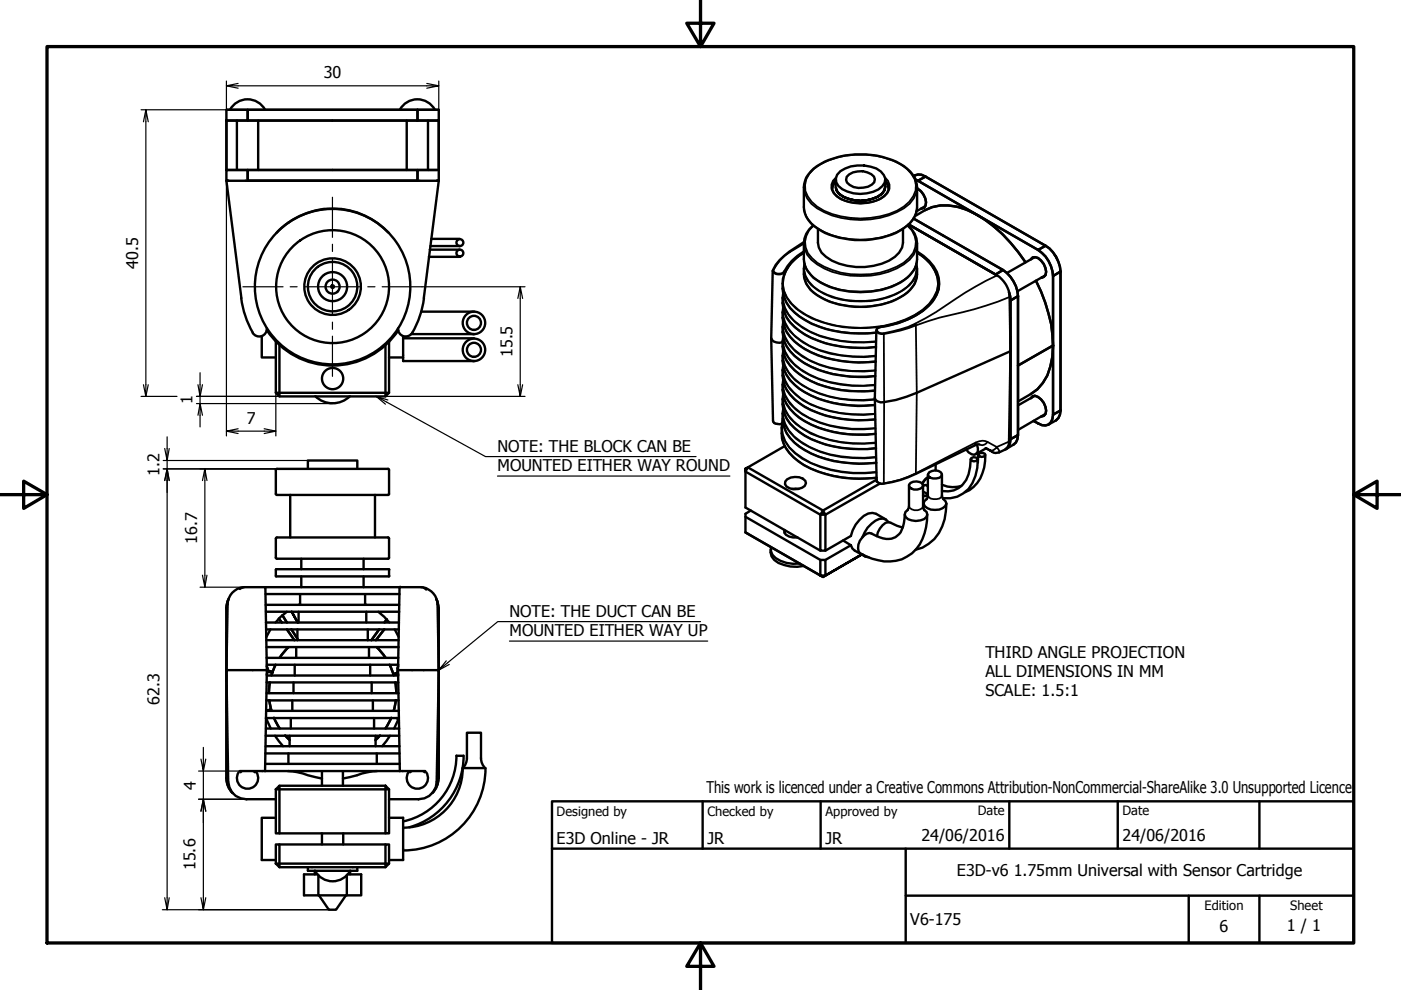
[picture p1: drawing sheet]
<svg xmlns="http://www.w3.org/2000/svg" width="297mm" height="210mm" viewBox="0 0 297 210" stroke-linecap="round" stroke-linejoin="round" font-family="sans-serif">
<!-- layer: Visible (ISO) -->
<g fill="none" stroke="#000" stroke-width=".51">
<path d="M48 23.3h45M48 25.6h45v10.4M48 25.6v10.4h45M48 23.3h4.5v2.3h-4.5zM48.5 38.3h-.5v-2.3h4.5v2.3M48.8 23.3a4.2 4.2 0 0 1 7.4 0M50.2 25.6v10.4M52.5 23.3h36v2.3h-36zM52.5 36h36v2.3h-36zM54.7 25.6v10.4M84.8 23.3a4.2 4.2 0 0 1 7.4 0M86.2 25.6v10.4"/>
<path d="M88.5 23.3h4.5v2.3h-4.5zM90.7 25.6v10.4M93 36h-4.5v2.3M93 36v2.3h-.4M170.4 39.7v4.2M177.2 38.5l-.5 .7-.2 .7M177.2 39.5a3.1 3.1 0 0 0 2.6 2.6 7.7 7.7 0 0 0 7.2-1l.5-.7 .2-.9a3.1 3.1 0 0 1-2.7 2.6 7.7 7.7 0 0 1-7.1-1l-.5-.7zM177.2 38.1v1.4M178.2 36.3a7.9 7.9 0 0 1 8.6 .1 1.94 1.94 0 0 1 .3 3.1 7.3 7.3 0 0 1-9.4-.1 2.06 2.06 0 0 1 .5-3.1zM179.5 37.5a4.2 4.2 0 0 1 5.8-.1l.2 .6a2.27 2.27 0 0 1-2.4 1.8 3.6 3.6 0 0 1-3.5-1.1l-.2-.6zM187.7 38.5l.5 .7 .2 .7M187.7 38.1v1.4"/>
<path d="M193.7 37.4a1.98 1.98 0 0 1 2.5 0M194.1 38.1l.5 .2M194.4 40a3.4 3.4 0 0 1 1.8 3.7l-.3 .4-.6 .1 .6-.2a2.25 2.25 0 0 0-.2-2.9l-.6-.7zM194.4 39.7v4.2M194.6 38.3l1.6-.9 25.5 14.7-1.6 .9zM194.6 38.3l12.8 7.4M196.2 37.4l25.5 14.7M196.2 37.4l-1.6 .9M58.6 49.4a16.4 16.4 0 0 1 23.8 0M90.9 54.5h6.6M91.1 52.9h6.4M91.2 52.2h6.3"/>
<path d="M91.4 50.6h6.1M170.4 51.6v3.4M170.4 57v1.1M173.4 48.5v3a4.5 4.5 0 0 0 3 3.8 13.5 13.5 0 0 0 13.3-.8l.9-.9 .7-1.1 .2-1v-3M193.7 46.3l19 10.9-1.6 1-18.4-10.6 18.4 10.6 1.6-1zM194.4 51.6v3.4M194.4 57v1.1M196.2 44.5a10.8 10.8 0 0 1 10.4 .7 29.9 29.9 0 0 1 10.8 10.4 31 31 0 0 0-10-9.9M196.2 44.5a9.2 9.2 0 0 1 7.1-.6l2 .7 2.1 1.1M196.2 44.5l-2.2 1.3M196.2 43.7l-1.9 1.1M207.4 45.7l12.7 7.3"/>
<path d="M212.7 57.2a7.4 7.4 0 0 1 3.1 5.6M218.6 55l.3-.4 .6-.1a3.3 3.3 0 0 1 2.2 3.8l-.4 .4-.5 .2 .5-.2 .4-.4a3.2 3.2 0 0 0-2.2-3.8l-.6 .1zM219.4 54.5l-5.9 3.4M219.6 59.5a31.9 31.9 0 0 1 3.7 13.8M220.1 53a7.1 7.1 0 0 1 3.2 5.5M221.6 58.4l-5.9 3.4M221.7 52.1a7.1 7.1 0 0 1 3.2 5.5M221.7 52.1l-1.6 .9M223.3 58.5l1.6-.9v29.4l-1.6 .9zM223.3 58.5v29.4M223.6 54l.6 1M224.9 57.6v29.4"/>
<path d="M224.9 57.6l-1.6 .9M51.1 63.2a19.5 19.5 0 0 0 2.5 7.3M51.2 63.2l-3.2-24.9h45l-3.1 24.9M55.5 71.3v4.5h3M56.6 70a16.7 16.7 0 0 0 27.9 0M56.6 69.6a1.62 1.62 0 0 1-1.2 1.7 1.62 1.62 0 0 1-1.8-.8M58.5 72.4v10.9l.7 .7v-.7h-.7M59.2 73.2v10.1h22.5M81.7 73.2v10.1M82.5 72.4v10.9M82.5 75.8h3M85.5 71.3v5.3h15"/>
<path d="M85.5 71.7h15M87.2 70.8h13.3M89.3 66.1h11.2M89.9 63.2a18 18 0 0 1-2.8 7.7 1.62 1.62 0 0 1-1.8 .3 1.62 1.62 0 0 1-.9-1.6M165.9 60.1v1.1M165.9 63.2v1M165.9 66.2v1.1M165.9 69.3v1.1M165.9 72.4v1M165.9 75.4v1.1M165.9 78.5v1.1M198.9 60.1v1.1"/>
<path d="M213.9 61.9l.3 1.8M214.2 63.7l1.6-.9v29.4l-1.6 .9zM214.2 63.7v29.4M215.8 62.8v29.4M215.8 62.8l-1.6 .9M223.3 73.3a14 14 0 0 1-2.2 7.9l-1.1 1.3-1.4 1-2.8 1.6M223.3 73.3l-7.5 4.2M59.2 84h22.5M65.3 99.4v-1.8h10.5v1.8M66.8 84a5.2 5.2 0 0 0 7.4 0M81.7 83.3h.8l-.8 .7zM82.3 99.4l.2 .3v5l-.2 .2"/>
<path d="M82.3 99.4h-23.6l-.2 .3v5l.2 .2h23.6M158.1 99.3l.5-.2-.5 .9zM165.7 90.7v1.2M165.9 81.6v1M165.9 84.6v1.1M165.9 87.7v1.1M166.4 94.6l-7.8 4.5 15.9 9.1M198.4 98.5v1.2M205.8 97.4a7.1 7.1 0 0 1-2.5 6.1l-1.1 .5-1.2 .2-1.3-.1M205.9 97.1l.5-.2 .5 .1 .4 .2v.3a.89 .89 0 0 1-1.5-.1zM207.1 94.3l.2 1.4-.3 .5-.4 .2-1.2-.5-.5-.6M207.3 97.4a10 10 0 0 1-1.9 6.3 6.1 6.1 0 0 1-5.5 1.9"/>
<path d="M207.4 96.4l-.1 1.7M207.5 96.2l1-.2 .4 .2v.4a.94 .94 0 0 1-1.5-.1zM208.9 96.4a8.6 8.6 0 0 1-3.4 7.5l-.9 .5M209.1 95l-2.2 1.3M215.8 92.2l-.1 .9-.3 .7-2.1 1.4 .5-.5 .3-.7 .1-.9M215.8 92.2l-1.6 .9M218.9 84a2.3 2.3 0 0 1 2.4 1.4 2.03 2.03 0 0 1 0 2.8l-.5 .1 .5-.1 .4-.5a3.3 3.3 0 0 0-2.2-3.8l-.6 .1-.3 .4zM219.4 83.9l-3.6 2.1M221.6 87.8l-5.8 3.4M223.3 87.9a1.93 1.93 0 0 1-1 2.1 1.93 1.93 0 0 1-2.2-.2l-1-.5M224.9 87l-.2 .9-.3 .7-.5 .5-1.6 .9M224.9 87l-1.6 .9"/>
<path d="M58.5 114.2v4l.2 .3h23.6M61.5 104.9v9.1M63.9 118.5v2.2M77.1 118.5v2.2M79.5 104.9v9.1M82.3 114l.2 .2M82.3 114h-23.6l-.2 .2M82.5 114.2v4l-.2 .3M158.1 112.9l16.4 9.4 8.2-4.7-7.7 4.4v-3.3h-1.1v3.3M158.1 112.9l15.8 9.1M158.1 109.6l15.8 9.1M159.2 108.2l-1.1 .7v4"/>
<path d="M163.4 116.6a2.61 2.61 0 0 0 1.6 2.8 8.2 8.2 0 0 0 5.4 .6M163.4 116a2.63 2.63 0 0 0 2.1 2.9l1.3 .5 1.3 .1h1.4M166.3 112.4v.5a2.61 2.61 0 0 0 2.8 1.1M166.4 112.4v.7M166.9 101.6a3.2 3.2 0 0 1 3.9 .4l.1 .5a2.3 2.3 0 0 1-2.6 1.2l-.9-.2-.6-.3-.4-.5 .1-.6zM167.9 103.7h1.5M174.5 108.2l.5 .9h-1.1zM178.8 114.6l1.6 1M180.4 115.6l.3 .7 .5 .4 2.2 1.3M180.4 115.6l-5.4 3.1M182.9 117.6l.6 .4 .6 .1M185.9 101.7l-11.4 6.5"/>
<path d="M186.6 102.5l-11.6 6.6v7.6h-1.1v-7.6l-15.8-9.1v7.6l15.8 9.1M187.8 110.1l-2.1-1.2a3 3 0 0 0-3.5 1.3l-.8 1-.6 1.2-.4 1.2-5.4 3.1M188.4 110.7a1.87 1.87 0 0 0-2.8-.3 6.6 6.6 0 0 0-2.8 3.6M191.4 111.9l-3-1.2a3.3 3.3 0 0 0-2.5 3M191.8 109.1a6.6 6.6 0 0 1-1.2 4.2 3.9 3.9 0 0 1-4.9 .3l-.9-.5a1.69 1.69 0 0 0-2 .9 3 3 0 0 0-.7 2.9l.3 .4a11.3 11.3 0 0 0 8.8 1.3 8.9 8.9 0 0 0 5.3-8.1l.1-1.4M192.7 103v4.4M193 102.4a2.37 2.37 0 0 1 2.5 .1l.2 .4a1.65 1.65 0 0 1-2.5 .6l-.4-.3-.1-.4zM195.7 103.1l.3-.3h.3l.4 .3M195.7 103v4.4M195.7 104.2l1 .5M195.8 106.8v1M196.7 100.6v4.4l-.5 .2-.5-.1"/>
<path d="M196.7 101.2l-.4 .3-.8 1M196.7 104.9l-.5 .2h-.5M196.7 101.3l-.4 .3-.7 .9M197 100.1a1.84 1.84 0 0 1 2.7 .5 1.42 1.42 0 0 1-1.9 .8l-.6-.1-.4-.4v-.4zM199.7 102.8a5.9 5.9 0 0 0 4.1 .2M199.7 100.6v4.4M200.7 106.8a10.1 10.1 0 0 1-3.8 8.5l-1.3 .8-1.5 .5M48.4 127l-.2 .8-.2 1.2v35.9l.3 1.8 1 1.4M51.6 124.5a3.7 3.7 0 0 0-3.3 3.7l-.3 13.9M56.1 124.5h-4.3l-.9 .4M56.1 124.5h33.3l1 .5M56.1 124.5l.2 .1 .3 17.5"/>
<path d="M56.3 128.2h28.3M56.3 126h28.4M56.4 132h28.2M56.4 129.7h28.2M56.5 135.7h28M56.5 133.4h28.1M56.5 139.5h28M56.5 137.2h28M57.3 133.4l-.8 1.7M59.1 131.2l.7 .8M59.9 130.5l.9 1.5M60.8 129.7l-1.3 1.1-1.1 1.2"/>
<path d="M60.8 133.4l1.6 2.3M61.2 137.2l-1.9 2.2M61.8 133.4l1.3 2M61.8 129.7l1.3 2.3-1.3-2.3M62.8 137.2v2.3M63.1 133.4v2.3M63.1 135.7h.1M63.3 129.7v2.3M63.6 128.1l-.3 .1M63.6 126v2.2M63.9 122.2v2.3M77.1 122.2v2.3"/>
<path d="M77.4 128.1l.3 .1M77.4 126v2.2M77.7 129.7v2.3M78 135.7h.1M78 133.4v2.3M78.2 137.2v2.3M79.9 137.2l1.8 2.2M80.2 129.7l1.3 1.1 1 1.2M80.4 133.4l-1.7 2.3M81.5 133.4l-1.8 2.3M82 131.3l-.5 .7M82.4 120.7h-23.8l-.1 .1 .1 1.4h23.8"/>
<path d="M82.5 120.7l.1 .1M82.5 120.8v1.3M82.6 122.1l-.1 .1M83.7 133.4l.8 1.6M84.7 124.6l-.3 17.5M84.9 124.4l-.2 .2M89.7 124.6a3.8 3.8 0 0 1 3.1 3.6l.2 13.9M92.5 127l.4 1.2 .1 .8M93 128.9v36M173.9 122h1.1l-.5 .3zM56.3 159.7h28.4M56.3 158.2h28.4"/>
<path d="M56.3 156h28.3M56.4 154.5h28.2M56.5 150.7h28.1M56.5 148.5h28M56.5 147h28M56.5 144.7h28M56.5 141.2l.2 .5M56.6 142.1h-8.6l.4 23.7a3.8 3.8 0 0 0 3.8 3.7h6.3M56.6 142.1l-.4 21.4M56.6 143.2h27.9M56.6 140.9h27.9M56.7 142.5l-.2 .5"/>
<path d="M56.8 142.1l1 .4-1-.4M56.8 141.7v.8M56.8 142.3l.9 .4M57.1 148.4l.5 2.3M57.2 144.7l-.2 2.2zM57.4 154.5l-1-2.3h28.2l-1 2.3M57.5 150.4l-1 .3 1-.3M58.1 152.2l1.2 2.2M58.3 156l1.7 2.2M58.4 140.9l-.8 2.3M60.5 155.9l.9 1M61.2 159.7v2.3"/>
<path d="M61.4 156v2.2M61.7 152.2v2.3M62 148.5v2.2M62.2 144.7v2.3M62.5 140.9v2.3M78.5 140.9v2.3M78.8 144.7v2.3M79.1 148.5v2.2M79.3 152.2v2.3M79.6 156v2.2M79.9 159.7v2.3M80.6 155.9l-1 1"/>
<path d="M82.6 140.9l.9 2.3M82.7 156l-1.7 2.2M82.9 152.2l-1.2 2.2M83.8 144.7l.2 2.2M83.9 148.4l-.4 2.3M84.1 152.2l.4 .2M84.3 141.7v1l.2 .3M84.3 142.7l-.9 .2M84.3 142.8l-.9 .3 .9-.3M84.4 142.1h8.6l-.4 23.7a3.8 3.8 0 0 1-3.8 3.7h-6.3M84.4 142.1l.4 21.4M84.5 141.2l-.2 .5"/>
<path d="M50.6 163.7a2.25 2.25 0 0 0 1.9 3.5 2.25 2.25 0 0 0 1.9-3.5M50.8 163.5h39.4M51.2 163.5l-.2 .2M53.7 163.5l.3 .2M56.3 162h28.5M58.5 167.4l.7-.8v.8zM58.5 167.4v9.3h.7v-9.3h22.5v9.3h.8v-9.3M58.5 173.4h-3v8.9h3M59.2 166.6h22.5M59.2 176.7h22.5M59.2 179h22.5M61 163.5a13.2 13.2 0 0 1 4.3 .9l3 .7"/>
<path d="M68.3 163.5v3.1M68.3 176.7v2.3M72.7 163.5v3.1M72.8 176.7v2.3M79.9 163.5a14.2 14.2 0 0 0-4.2 .9l-3 .7M81.7 166.6l.8 .8h-.8zM82.5 173.4h3v8.9h-3M87.2 163.5l-.3 .2M89.7 163.5l.3 .2M90.4 163.7a2.25 2.25 0 0 1-1.9 3.5 2.25 2.25 0 0 1-1.9-3.5M93 165l-.4 1.7-1 1.4M98.1 162.8h4.8"/>
<path d="M98.2 160.2h-1.4a14.3 14.3 0 0 1-11.3 14M98.3 160.2a15.8 15.8 0 0 1-11.5 15.2M99 160.8v-5.4h3v5.4M99 160.7l-.3 1.4-.6 .8a12.6 12.6 0 0 1-12.6 12.6M102 160.7l.1 1 .8 1.2M102.9 162.9a17.4 17.4 0 0 1-17.4 17.4M58.5 183.1h.7v.8zM58.5 183.1v-4.1h.7v4.1h22.5M59.2 183.9h22.5M65.3 183.9v.7h10.5v-.7M66.7 184.6v.8M66.8 184.6a4.2 4.2 0 0 0 7.4 0"/>
<path d="M67.2 185.4h-2.7v4.4h3M67.5 185.6v4.2h6M67.6 189.8l2.1 3.1h1.5l2.1-3.1M73.7 185.4h2.9v4.4h-3.1v-4.2M74.2 184.6v.8M81.7 183.1h.8l-.8 .8zM81.7 183.1v-4.1h.8v4.1"/>
<circle cx="97.5" cy="53.7" r=".73"/>
<circle cx="97.5" cy="51.4" r=".73"/>
<circle cx="70.5" cy="60.8" r="3.1"/>
<circle cx="70.5" cy="60.8" r="5.2"/>
<circle cx="70.5" cy="60.8" r=".29"/>
<circle cx="70.5" cy="60.8" r="1.49"/>
<circle cx="70.5" cy="60.8" r="6"/>
<circle cx="70.5" cy="60.8" r="12"/>
<circle cx="70.5" cy="60.8" r="16.5"/>
<circle cx="100.5" cy="68.5" r="1.49"/>
<circle cx="100.5" cy="74.2" r="1.49"/>
<circle cx="100.5" cy="68.5" r="2.38"/>
<circle cx="100.5" cy="74.2" r="2.38"/>
<circle cx="70.5" cy="80.3" r="2.25"/>
</g>
<!-- layer: Visible Narrow (ISO) -->
<g fill="none" stroke="#000" stroke-width=".38">
<path d="M170.4 39.7a5.5 5.5 0 0 0 2.8 4.5 18.4 18.4 0 0 0 18.4 0 5.5 5.5 0 0 0 2.8-4.5M172.6 35.8a17.6 17.6 0 0 1 16.8-1.7 7.7 7.7 0 0 1 4.5 3.9 4.4 4.4 0 0 1-1.1 4.8 14.5 14.5 0 0 1-10.4 3.5 14.5 14.5 0 0 1-10.3-3.5 4.5 4.5 0 0 1 .5-7zM177.2 38.1l-.6 .7-.2 .9M177.3 37.6a2.45 2.45 0 0 0 .1 4 9.2 9.2 0 0 0 10.1 0 2.44 2.44 0 0 0 .1-4M187.7 38.1l.5 .7 .2 .9M164 57.2a1.12 1.12 0 0 0 1.7 .7l.5-.4 .2 .2a1.58 1.58 0 0 1-2.6-.3M167.6 53.4a10.7 10.7 0 0 0-3.7 3.8M170.4 51.7l-2.8 1.7h-.3M170.4 53.2a10.5 10.5 0 0 0-4.2 4.3M170.4 53.5a9.6 9.6 0 0 0-4 4.4M170.4 53.6a8.2 8.2 0 0 0-4.4 6.6 7.4 7.4 0 0 0 3.3 5.5 24.4 24.4 0 0 0 20.5 2.8 15.9 15.9 0 0 0 7.2-4.1 6 6 0 0 0 .3-8.4l-1.3-1.3-1.6-1.1M170.4 58.1a5.5 5.5 0 0 0 2.8 4.5 18.4 18.4 0 0 0 18.4 0 5.5 5.5 0 0 0 2.8-4.5"/>
<path d="M170.4 57a5.3 5.3 0 0 0 2.8 4.4 18.3 18.3 0 0 0 16.9 .9 6.6 6.6 0 0 0 4.3-5.3M170.4 55a5.5 5.5 0 0 0 2.8 4.4 18.8 18.8 0 0 0 18.4 0 5.5 5.5 0 0 0 2.8-4.4M170.4 51.6a5.3 5.3 0 0 0 2.8 4.4 18.3 18.3 0 0 0 16.9 .9 6.6 6.6 0 0 0 4.3-5.3M170.4 43.9a5.5 5.5 0 0 0 2.8 4.5 18.4 18.4 0 0 0 18.4 0 5.5 5.5 0 0 0 2.8-4.5M170.6 56.1a4.7 4.7 0 0 0 1.9 4.7 17 17 0 0 0 13.1 2.8 12.9 12.9 0 0 0 7.8-3.9l.7-1.2 .2-1.2-.1-1.2M172.5 47.9a4.4 4.4 0 0 0-.4 6.8 13.4 13.4 0 0 0 8.2 3.4 17 17 0 0 0 11.3-2.4 5.1 5.1 0 0 0 2.6-4.5l-.3-1.1-.5-1.2-1-1M194.4 53.2a8.3 8.3 0 0 1 4.8 6.9 6.5 6.5 0 0 1-2.3 4.8 18.3 18.3 0 0 1-10.1 4.5v-.1M194.4 53.5a8.3 8.3 0 0 1 4.7 6.7M211.4 58.4a80.4 80.4 0 0 0-12.9 7.7l-4.4 2.5M165.9 79.6a7 7 0 0 0 2.8 5.3 23.2 23.2 0 0 0 16.8 4M165.9 78.5a6.8 6.8 0 0 0 2.8 5.2 17.9 17.9 0 0 0 9.7 4l4.7 .3 2.4-.2M165.9 76.5a6.9 6.9 0 0 0 2.8 5.3 21.9 21.9 0 0 0 14.4 4.2l2.4-.2"/>
<path d="M165.9 75.4a7.6 7.6 0 0 0 4.3 6.4 24 24 0 0 0 15.3 2.9M165.9 73.4a7 7 0 0 0 2.8 5.3 22.9 22.9 0 0 0 16.8 4.1M165.9 72.4a7 7 0 0 0 2.8 5.2 21.1 21.1 0 0 0 14.4 4.2l2.4-.1M165.9 70.4a7 7 0 0 0 2.8 5.3 23.3 23.3 0 0 0 16.9 4M165.9 69.3a7 7 0 0 0 2.8 5.3 20.3 20.3 0 0 0 12.1 4.1l2.4 .1 2.4-.2M165.9 67.3a7 7 0 0 0 2.8 5.3 22.9 22.9 0 0 0 17 4M165.9 66.2a6.8 6.8 0 0 0 2.8 5.3 20.2 20.2 0 0 0 12.1 4.2h2.5l2.4-.2M165.9 64.2a7 7 0 0 0 2.8 5.4 20.8 20.8 0 0 0 12.1 4.1l2.5 .1 2.4-.2M165.9 63.2a6.8 6.8 0 0 0 2.8 5.2 20.2 20.2 0 0 0 12.2 4.2l4.8-.1M165.9 61.2a7 7 0 0 0 2.8 5.3 20.8 20.8 0 0 0 12.2 4.1l4.9-.1M165.9 60.1a7.8 7.8 0 0 0 4.4 6.4 25.3 25.3 0 0 0 20.4 1.8 15.7 15.7 0 0 0 6.6-4.1l.9-1.3 .6-1.4 .1-1.4M166.1 77.7a6.4 6.4 0 0 0 2.2 5.5 15.3 15.3 0 0 0 7.4 3.8 29.3 29.3 0 0 0 9.8 .7"/>
<path d="M166.1 74.6a6.6 6.6 0 0 0 2.2 5.6 20.8 20.8 0 0 0 14.7 4.6l2.5-.2M166.1 71.5a6.4 6.4 0 0 0 2.2 5.6 17.4 17.4 0 0 0 9.8 4.3l2.4 .3 2.6 .1 2.4-.2M166.1 68.5a7 7 0 0 0 3.7 6.7 22.1 22.1 0 0 0 13.3 3.4l2.5-.1M166.1 65.4a7 7 0 0 0 3.7 6.8 19.9 19.9 0 0 0 10.9 3.3l2.4 .1 2.6-.2M166.1 62.3a7 7 0 0 0 3.7 6.8 24.2 24.2 0 0 0 15.9 3.3M186.8 69.4l-.7 .2-.2 .3a1.05 1.05 0 0 0 1.5 .7v.2a1.25 1.25 0 0 1-1.6-.7M187.4 70.6a26.7 26.7 0 0 0 6.7-2l.1 .4a31.9 31.9 0 0 1-6.8 1.8v31.7M198.9 61.2v.1M214.1 63a78.2 78.2 0 0 1-14.9 4.3l-5 1.7 .2 14.3-.2 17.1a21.9 21.9 0 0 1-7.3 2.2l-1-.5M163.9 89.3a.81 .81 0 0 0 .9 .6M165.7 91.9a7 7 0 0 0 2.8 5.3 22.2 22.2 0 0 0 14.9 4.2l2.5-.1M165.7 90.7a7 7 0 0 0 2.8 5.4 22.2 22.2 0 0 0 14.9 4.3l2.4-.2"/>
<path d="M165.9 88.8a7.5 7.5 0 0 0 4.3 6.4 24.3 24.3 0 0 0 15.6 2.9M165.9 87.7a7 7 0 0 0 2.8 5.3 20.8 20.8 0 0 0 12.2 4.1l2.4 .1 2.4-.2M165.9 85.7a7 7 0 0 0 2.8 5.3 20.8 20.8 0 0 0 12.1 4.2h2.5l2.4-.2M165.9 84.6a7.5 7.5 0 0 0 4.3 6.4 23.4 23.4 0 0 0 13.1 3.1l2.4-.1M165.9 82.6a7 7 0 0 0 2.8 5.3 21.5 21.5 0 0 0 14.6 4.2l2.3-.1M165.9 81.6a7 7 0 0 0 2.8 5.2 22.9 22.9 0 0 0 16.9 4M166 89.3a6.5 6.5 0 0 0 2.7 6.7 22.3 22.3 0 0 0 14.7 4.2l2.4-.2M166.1 86.9a7 7 0 0 0 3.7 6.7 22.5 22.5 0 0 0 13.5 3.5l2.4-.2M166.1 83.8a6.4 6.4 0 0 0 2.2 5.6 19.9 19.9 0 0 0 12.4 4.6h2.5l2.5-.2M166.1 80.7a6.4 6.4 0 0 0 2.2 5.6 19.9 19.9 0 0 0 12.3 4.6l5-.1M206.9 93.8l-12.8 6.7M208.9 95l.8 .4"/>
<path d="M209 95l1.4 .9-.7-.5a1.22 1.22 0 0 0 1.6-.6 1.13 1.13 0 0 1 .5 1.1M209.4 93.7a1.31 1.31 0 0 1-1.5 .6M209.4 93.7a2.6 2.6 0 0 0-2.5 .1l-.3 .7M213.9 93.6l-2.6 1.2-1.9-1.1M192.7 107.4a1.72 1.72 0 0 0 3 0M196.7 105a1.43 1.43 0 0 0 1.9 .8l.6-.1 .4-.3 .1-.4"/>
</g>
<g fill="none" stroke="#000" stroke-width=".51">
<path d="M170.4 39.7a6 6 0 0 1 3.6-4.9 18.5 18.5 0 0 1 17.6 .4 5.9 5.9 0 0 1 2.8 4.5M176.4 39.7a4.1 4.1 0 0 0 3.7 3.1 8.2 8.2 0 0 0 7.9-1.8l.3-.6 .1-.7M170.4 51.3a18.3 18.3 0 0 0-5.9 4.9l-.7 1.2-.3 14.3a1.75 1.75 0 0 0 2.4 .9M170.4 53.6a8.2 8.2 0 0 0-4.5 6.5M170.4 58.1a6.1 6.1 0 0 0 3.6 4.9 18.6 18.6 0 0 0 16.9 0 6.1 6.1 0 0 0 3.5-4.9M170.4 55a6.3 6.3 0 0 0 3.6 4.9 18.6 18.6 0 0 0 16.9 0 6.3 6.3 0 0 0 3.5-4.9M170.4 43.9a6 6 0 0 0 3.6 5 18.6 18.6 0 0 0 16.9 0 6 6 0 0 0 3.5-5M170.6 56l-.2 1M172.4 47.8a5 5 0 0 0-2 3.8M192.5 47.8a5 5 0 0 1 1.9 3.8M192.7 47.6l18.7 10.8a5.7 5.7 0 0 1 2.7 4.6l.1 11.5M194.3 56l.1 1"/>
<path d="M194.4 53.6a8.2 8.2 0 0 1 4.5 6.5M163.5 71.8l.4 17.5a1.41 1.41 0 0 0 1.9 .5M165.9 79.6a7.3 7.3 0 0 0 3.5 5.8 22.4 22.4 0 0 0 14.4 3.7l1.7-.2M165.9 76.5a7.5 7.5 0 0 0 3.5 5.9 23.9 23.9 0 0 0 16.1 3.5M165.9 73.4a7.3 7.3 0 0 0 3.5 5.9 23.4 23.4 0 0 0 16.1 3.5M165.9 70.4a7.3 7.3 0 0 0 3.5 5.8 23.2 23.2 0 0 0 16.1 3.5M165.9 67.3a7.3 7.3 0 0 0 3.5 5.9 22.4 22.4 0 0 0 14.4 3.6l1.9-.1M165.9 64.2a7.2 7.2 0 0 0 3.6 5.9 22.4 22.4 0 0 0 14.4 3.7l1.8-.2M165.9 61.2a7.4 7.4 0 0 0 3.6 5.9 22.8 22.8 0 0 0 14.5 3.6l1.8-.2M166.1 77.5l-.2 1M166.1 74.5l-.2 .9M166.1 71.3l-.2 1.1"/>
<path d="M166.1 68.3l-.2 1M166.1 65.2l-.2 1M166.1 62.2l-.2 1M198.9 61.2v.1M199.1 60.2a7.8 7.8 0 0 1-4.4 6.3 20.9 20.9 0 0 1-8.3 2.9l-.3 .2-.3 .5-.3 14.3 .1 .4 1.2 .5a23.1 23.1 0 0 0 7.6-2l19.8-8.8-.3 19.9a2.93 2.93 0 0 1-3.5 1.5l-1.4-.9M165.7 91.9a7.4 7.4 0 0 0 3.6 5.9 24.4 24.4 0 0 0 16.6 3.5M165.9 89.1l-.2 1.6M165.9 88.8a7.4 7.4 0 0 0 3.6 5.9 23.1 23.1 0 0 0 14.5 3.6l1.8-.2M165.9 85.7a7.4 7.4 0 0 0 3.6 5.9 22.4 22.4 0 0 0 14.4 3.6l1.8-.2M165.9 82.6a7.5 7.5 0 0 0 3.5 6 24 24 0 0 0 16.2 3.4M166.1 86.7l-.2 1M166.1 83.6l-.2 1"/>
<path d="M166.1 80.6l-.2 1M185.5 84.4l.4 17.5a1.17 1.17 0 0 0 1.5 .6 22.2 22.2 0 0 0 6.7-2l12.9-6.2h.7M192.5 108.1l-.5 .5-.2 .5a2.07 2.07 0 0 0 2.4 1.4l1.7-.4 .5-.5 .2-.5-.1-.5-.5-.5M192.7 107.4l-.3 .8M195.7 107.4l.3 .8M196.7 105l-.1 .6-.6 .7-.2 .5a2.22 2.22 0 0 0 2.4 1.3 2.22 2.22 0 0 0 2.5-1.3l-.2-.5-.5-.5-.3-.8"/>
</g>
<!-- layer: Border (ISO) -->
<path d="M148.5 -.1v10l-2.9-5h5.8l-2.9 5M10 9.9h277v190h-277zM0 104.9h10l-5-2.9v5.8l5-2.9M287 104.9l5 2.9v-5.8l-5 2.9h10M148.5 199.9l2.9 5h-5.8l2.9-5v10" fill="none" stroke="#000" stroke-width=".7"/>
<!-- layer: Title (ISO) -->
<path d="M117 169.9h170v30h-170zM117 179.9h170M149 169.9v10M174 169.9v10M192 179.9v20M214 169.9v10M237 169.9v10M267 169.9v10M192 189.9h95M252 189.9v10M267 189.9v10" fill="none" stroke="#000" stroke-width=".51"/>
<!-- layer: Dimension (ISO) -->
<g fill="none" stroke="#000" stroke-width=".25">
<path d="M48 18.2l2.5 .5M48 17.2v8.4M50.5 17.7l-2.5 .5h45l-2.5 .5M90.5 17.7l2.5 .5M93 17.2v8.4M29.9 23.3h22.6M30.9 23.3l-.5 2.5M31.4 25.8l-.5-2.5v60.7l-.5-2.4M48 36v56.4M42.4 79v5l-.4-2.4M89.5 60.8h21.8M110.3 60.8l-.5 2.5"/>
<path d="M110.8 63.3l-.5-2.5v23.2l-.5-2.4M29.9 84h7.6M31.4 81.6l-.5 2.4M34.6 99.4h24.1M34.6 97.6h30.7M35.4 92.6v5l-.5-2.5M35.9 95.1l-.5 2.5v1.8l-.5 2.5M41.7 84h17.5M41.7 85.6h28.8M42.9 88l-.5-2.4v4.9M42.9 81.6l-.5 2.4v1.6l-.4 2.4M43.4 99.4l-.5 2.5"/>
<path d="M48 91.4l2.5 .5M50.5 90.9l-2.5 .5h10.5l-2.5 .5M56 90.9l2.5 .5M58.5 83.3v9.1M81.7 84h29.6M110.8 81.6l-.5 2.4M35.9 101.9l-.5-2.5v93.5l-.5-2.6M43.9 101.9l-.5-2.5v25.1l-.5-2.5M42.4 124.5h9.4M43.9 122l-.5 2.5M43.1 158.5v5l-.5-2.6M42.1 169.5h10.2"/>
<path d="M42.1 163.5h11.7M43.6 172l-.5-2.5v23.4l-.5-2.6M43.6 160.9l-.5 2.6v6l-.5 2.5M34.4 192.9h35.3M35.9 190.3l-.5 2.6M43.6 190.3l-.5 2.6"/>
</g>
<!-- layer: Center Mark (ISO) -->
<path d="M70.5 41.8v8.5M70.5 51.8v1.5M70.5 54.8v12M51.5 60.8h8.5M61.5 60.8h1.5M64.5 60.8h12M70.5 68.3v1.5M70.5 71.3v8.5M78 60.8h1.5M81 60.8h8.5" fill="none" stroke="#000" stroke-width=".25"/>
<!-- layer: Symbol (ISO) -->
<path d="M79.8 84l1.9 1.7M82.2 84.8l-2.4-.8 23.1 12.8h44.7M105.5 100.9h49.2M108 135.9h42.1M148.5 131.8h-43l-12.5 10.3 1.6-2M95.2 140.9l-2.2 1.2" fill="none" stroke="#000" stroke-width=".25"/>
<g font-size="3.4">
<text x="68.6" y="16.5">30</text>
<text x="29.3" y="57" transform="rotate(-90 29.3 57)">40.5</text>
<text x="108.6" y="75.7" transform="rotate(-90 108.6 75.7)">15.5</text>
<text x="40.8" y="85.8" transform="rotate(-90 40.8 85.8)">1</text>
<text x="52.3" y="89.8">7</text>
<text x="105.5" y="95.7">NOTE: THE BLOCK CAN BE</text>
<text x="33.8" y="100.9" transform="rotate(-90 33.8 100.9)">1.2</text>
<text x="105.5" y="99.9">MOUNTED EITHER WAY ROUND</text>
<text x="41.8" y="115.3" transform="rotate(-90 41.8 115.3)">16.7</text>
<text x="108" y="130.7">NOTE: THE DUCT CAN BE</text>
<text x="108" y="134.8">MOUNTED EITHER WAY UP</text>
<text x="208.9" y="139.4">THIRD ANGLE PROJECTION</text>
<text x="208.9" y="143.5">ALL DIMENSIONS IN MM</text>
<text x="33.8" y="149.5" transform="rotate(-90 33.8 149.5)">62.3</text>
<text x="208.9" y="147.7">SCALE: 1.5:1</text>
<text x="41.5" y="167.4" transform="rotate(-90 41.5 167.4)">4</text>
<text x="149.8" y="168.2">This work is licenced under a Creative Commons Attribution-NonCommercial-ShareAlike 3.0 Unsupported Licence</text>
<text x="118" y="178.9">E3D Online - JR</text>
<text x="150" y="178.9">JR</text>
<text x="175" y="178.9">JR</text>
<text x="195.4" y="178.3">24/06/2016</text>
<text x="238" y="178.3">24/06/2016</text>
<text x="41.5" y="184.5" transform="rotate(-90 41.5 184.5)">15.6</text>
<text x="202.9" y="185.8">E3D-v6</text>
<text x="214.9" y="185.8">1.75mm Universal with Sensor Cartridge</text>
<text x="193" y="196.1">V6-175</text>
<text x="258.6" y="197.6">6</text>
<text x="272.9" y="197.5">1 / 1</text>
</g>
<g font-size="2.7">
<text x="118" y="173">Designed by</text>
<text x="150" y="173">Checked by</text>
<text x="175" y="173">Approved by</text>
<text x="207.3" y="172.9">Date</text>
<text x="238" y="172.9">Date</text>
<text x="255.4" y="193">Edition</text>
<text x="273.6" y="193">Sheet</text>
</g>
</svg>
